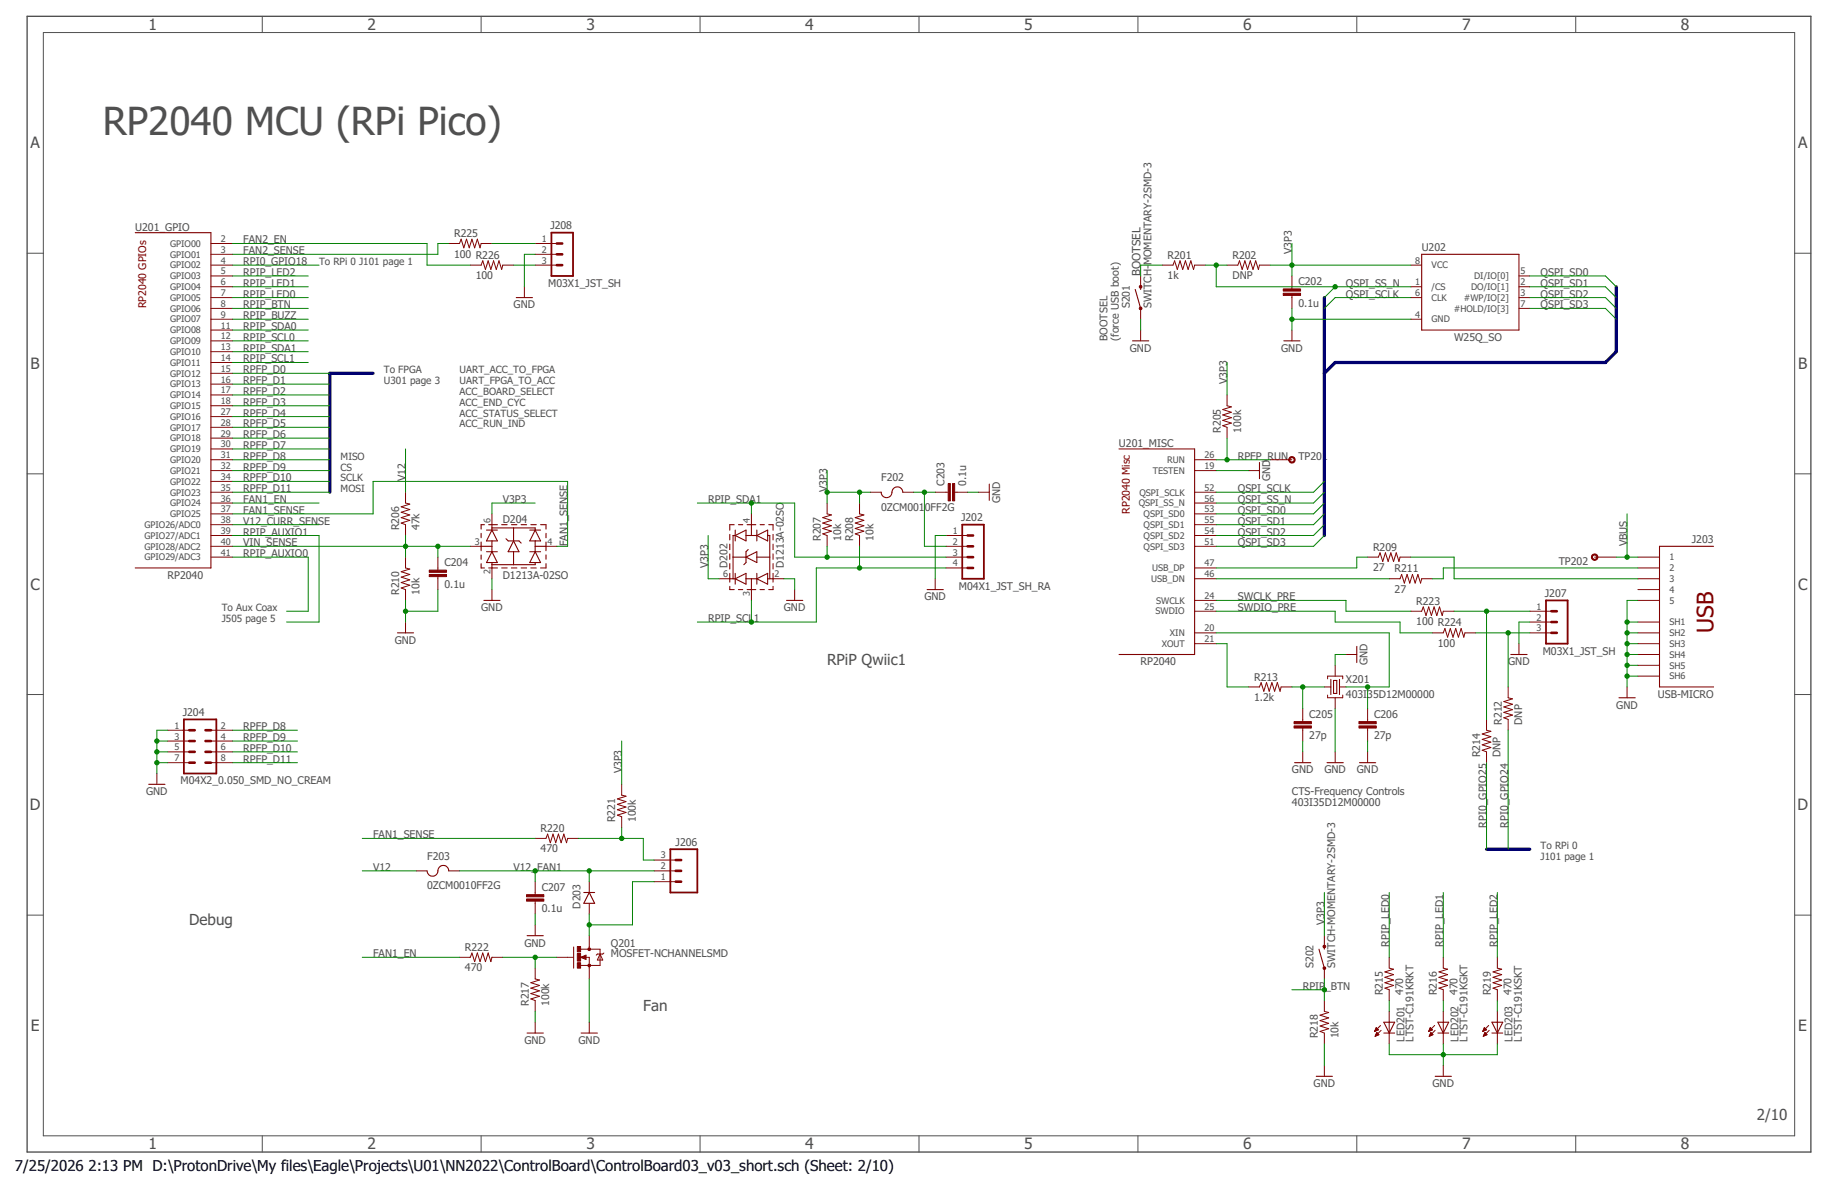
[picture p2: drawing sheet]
<svg xmlns="http://www.w3.org/2000/svg" width="432mm" height="279mm" viewBox="0 0 432 279" stroke-linecap="round" stroke-linejoin="round" font-family="sans-serif">
<path d="M6.4 3.8h419v266.7h-419z" fill="none" stroke="#505050" stroke-width=".32"/>
<g fill="none" stroke="#505050" stroke-width=".23">
<path d="M10.2 7.6h411.4v259.1h-411.4zM61.6 3.8v3.8M113 3.8v3.8M164.5 3.8v3.8M215.9 3.8v3.8M267.3 3.8v3.8M318.7 3.8v3.8M370.2 3.8v3.8M6.4 59.5h3.8M421.6 59.5h3.8M6.4 111.3h3.8M421.6 111.3h3.8"/>
<path d="M6.4 163.1h3.8M421.6 163.1h3.8M6.4 214.9h3.8M421.6 214.9h3.8M61.6 266.7v3.8M113 266.7v3.8M164.5 266.7v3.8M215.9 266.7v3.8M267.3 266.7v3.8M318.7 266.7v3.8M370.2 266.7v3.8"/>
</g>
<g fill="none" stroke="#800000" stroke-width=".23">
<path d="M49.6 57.2h5M49.6 59.7h5M105.4 57.2h2.5l.4-1 .7 2 .6-2 .6 2 .7-2 .6 2 .6-2 .7 2 .2-1h2.6M125.7 57.2h5.1M125.7 59.7h5.1M49.6 62.3h5M49.6 67.3h5M49.6 75h5M49.6 64.8h5M49.6 69.9h5M49.6 72.4h5M49.6 77.5h5"/>
<path d="M110.5 62.3h2.5l.4-1.1 .6 2.1 .7-2.1 .6 2.1 .7-2.1 .6 2.1 .6-2.1 .7 2.1 .2-1h2.5M123.2 67.3v2.6M125.7 62.3h5.1M268 64.8v2.5M268 72.4v2.6M268 77.5v2.5M273 62.3h2.6l.3-1.1 .7 2.1 .6-2.1 .7 2.1 .6-2.1 .6 2.1 .7-2.1 .6 2.1 .2-1h2.6M288.3 62.3h2.5l.4-1.1 .6 2.1 .7-2.1 .6 2.1 .6-2.1 .7 2.1 .6-2.1 .6 2.1 .3-1h2.5M303.5 64.8v3M303.5 69.4v3M303.5 77.5v2.5M331.4 62.3h2.6"/>
<path d="M331.4 67.3h2.6M331.4 75h2.6M331.4 69.9h2.6M356.8 67.3h2.6M356.8 64.8h2.6M356.8 69.9h2.6M356.8 72.4h2.6M49.6 80h5M49.6 82.6h5M49.6 85.1h5M49.6 87.7h5M49.6 90.2h5"/>
<path d="M49.6 92.7h5M49.6 95.3h5M49.6 97.8h5M288.3 92.7v2.6l1 .2-2 .7 2 .6-2 .6 2 .7-2 .6 2 .6-2 .6 1 .4v2.6M49.6 115.6h5M49.6 118.1h5M49.6 110.5h5M49.6 107.9h5M49.6 100.3h5M49.6 102.9h5M49.6 105.4h5M49.6 113h5"/>
<path d="M95.3 115.6v2.5l1 .3-2 .6 2 .6-2 .7 2 .6-2 .6 2 .7-2 .6 1 .4v2.5M194.3 118.1v2.5l1 .3-2 .6 2 .7-2 .6 2 .6-2 .7 2 .6-2 .6 1 .4v2.6M201.9 118.1v2.5l1 .3-2 .6 2 .7-2 .6 2 .6-2 .7 2 .6-2 .6 1 .4v2.6M204.5 115.6h2.5M212.1 115.6h2.5M219.7 115.6h3.1M224.3 115.6h3M229.9 115.6h2.5M280.6 115.6h5.1M280.6 118.1h5.1M280.6 110.5h5.1M280.6 107.9h5.1"/>
<path d="M293.3 110.5h2.6M298.4 107.9h5.1M49.6 130.8h5M49.6 120.6h5M49.6 123.2h5M49.6 125.7h5M49.6 128.3h5M95.3 130.8v2.5l1 .3-2 .6 2 .7-2 .6 2 .6-2 .7 2 .6-2 .6 1 .4v2.6M102.9 130.8v3.1M102.9 135.4v3M110.5 128.3h2.5M115.6 120.6v2.6"/>
<path d="M115.6 133.3v2.6M115.6 138.4v2.6M128.3 128.3h2.5M168.9 135.9h2.5M176.5 120.6v2.6M176.5 138.4v2.6M181.6 135.9h2.5M186.7 138.4v2.6M219.7 135.9v2.5M222.2 130.8h5.1M222.2 133.3h5.1M222.2 125.7h5.1"/>
<path d="M222.2 128.3h5.1M280.6 120.6h5.1M280.6 123.2h5.1M280.6 133.3h5.1M280.6 135.9h5.1M280.6 125.7h5.1M280.6 128.3h5.1M321.3 130.8h2.5l.4-1 .6 2 .7-2 .6 2 .6-2 .7 2 .6-2 .7 2 .2-1h2.5M326.4 135.9h2.5l.4-1 .6 2 .7-2 .6 2 .6-2 .7 2 .6-2 .6 2 .3-1h2.5M374.6 130.8h5.1M384.8 130.8h5.1M384.8 133.3h5.1"/>
<path d="M384.8 135.9h5.1M384.8 138.4h5.1M95.3 146v2.6M280.6 151.1h5.1M280.6 148.6h5.1M280.6 141h5.1M280.6 143.5h5.1M311.9 159.4v-.7h3.5v.7M313.7 156.2v2.5M316.2 153.7h2.5M331.4 143.5h2.6l.4-1 .6 2 .6-2 .7 2 .6-2 .6 2 .7-2 .6 2 .3-1h2.5M336.5 148.6h2.6l.3-1 .7 2 .6-2 .7 2 .6-2 .6 2 .7-2 .6 2 .2-1h2.6"/>
<path d="M356.8 151.1v2.6M359.4 148.6h5.1M359.4 143.5h5.1M359.4 146h5.1M384.8 151.1h5.1M384.8 148.6h5.1M384.8 141h5.1M384.8 158.7h5.1M384.8 146h5.1M384.8 153.7h5.1M384.8 156.2h5.1M39.4 171.4h5.1"/>
<path d="M39.4 174h5.1M39.4 176.5h5.1M39.4 179.1h5.1M49.6 171.4h5M49.6 174h5M49.6 176.5h5M49.6 179.1h5M293.3 161.3h2.6l.4-1 .6 2 .6-2 .7 2 .6-2 .6 2 .7-2 .6 2 .3-1h2.5M306 166.4v3M306 170.9v3.1M306 176.5v2.6M311.1 161.3h1.6"/>
<path d="M311.9 163.2v.6h3.5v-.6M313.7 163.8v2.6M313.7 176.5v2.6M314.7 161.3h1.5M321.3 166.4v3M321.3 170.9v3.1M321.3 176.5v2.6M349.2 168.9v2.5l1 .3-2 .6 2 .7-2 .6 2 .6-2 .7 2 .6-2 .6 1 .4v2.6M354.3 161.3v2.5l1 .3-2 .6 2 .7-2 .6 2 .6-2 .7 2 .6-2 .6 1 .4v2.5M382.2 161.3v2.5M36.9 181.6v2.5M125.7 196.8h2.6l.4-1 .6 2.1 .6-2.1 .7 2.1 .6-2.1 .6 2.1 .7-2.1 .6 2.1 .2-1.1h2.6"/>
<path d="M146 184.1v2.6l1.1 .2-2.1 .7 2.1 .6-2.1 .6 2.1 .7-2.1 .6 2.1 .7-2.1 .6 1 .4v2.5M97.8 204.5h2.5M105.4 204.5h2.5M125.7 207v3.1M125.7 211.6v3M125.7 217.1v2.6M138.4 207v2.5M138.4 212.1v2.5M138.4 219.7v3.2M153.7 207h5M153.7 204.5h5M153.7 201.9h5"/>
<path d="M311.1 219.7v2.5M107.9 224.8h2.6l.4-1 .6 2 .6-2 .7 2 .6-2 .6 2 .7-2 .6 2 .3-1h2.5M125.7 227.3v2.5l1 .3-2 .6 2 .7-2 .6 2 .6-2 .7 2 .6-2 .6 1 .4v2.6M130.8 224.8h3.8M136.4 224.8l1.3-.5v1zM136.4 222.9h4.6v3.8h-4.6M137.5 224.8h.9v5M141 224l.6 1.4h-1.3zM141.9 223.8l-.3 .2h-1.3l-.2 .3M311.1 227.3v2.5M311.1 234.9v2.6l1 .2-2 .7 2 .6-2 .6 2 .7-2 .6 2 .6-2 .7 1 .3v2.6M326.4 224.8v2.5l1 .3-2 .6 2 .6-2 .7 2 .6-2 .6 2 .7-2 .6 1 .4v2.5"/>
<path d="M326.4 237.5v7.6M339.1 224.8v2.5l1 .3-2 .6 2 .6-2 .7 2 .6-2 .6 2 .7-2 .6 1 .4v2.5M339.1 237.5v7.6M351.8 224.8v2.5l1 .3-2 .6 2 .6-2 .7 2 .6-2 .6 2 .7-2 .6 1 .4v2.5M351.8 237.5v7.6M125.7 240v2.5M138.4 240v2.5M311.1 250.2v2.5M323 242.1h.1M323 242h.3M323.1 241.9h.5M323.1 241.8h.7"/>
<path d="M323.1 243.2h.2M323.2 243.1h.4M323.2 241.7h.5M323.2 241.5h.4M323.2 243h.6M323.3 242.9h.6M323.3 241.4h.2M323.3 241.3h.1M323.3 242.7h.5M323.3 241.3l-.4 .9M323.3 241.3l.5 .5M323.4 242.6h.3"/>
<path d="M323.4 242.5h.1M323.4 242.4l.6 .5-.9 .4zM323.8 241.8l-.9 .4M324.3 240.8l-1.4 1.4M324.5 241.9l-1.4 1.4M335.7 242.1h.1M335.7 242h.3M335.8 241.9h.5M335.8 241.8h.7M335.8 243.2h.2M335.9 243.1h.4M335.9 241.7h.5"/>
<path d="M335.9 241.5h.4M335.9 243h.6M336 241.4h.1M336 242.9h.6M336 241.3l-.4 .9M336 241.3l.5 .5M336 241.3h.1M336 242.7h.5M336.1 242.6h.2M336.1 242.5h.1M336.1 242.4l.6 .5-.9 .4zM336.5 241.8l-.9 .4"/>
<path d="M337 240.8l-1.4 1.4M337.2 241.9l-1.4 1.4M339.1 250.2v2.5M348.4 242.1h.1M348.4 242h.3M348.5 241.9h.5M348.5 241.8h.7M348.5 243.2h.2M348.6 241.7h.5M348.6 243.1h.4M348.6 241.5h.4M348.6 243h.6"/>
<path d="M348.7 241.4h.1M348.7 242.9h.6M348.7 241.3h.1M348.7 242.7h.5M348.7 241.3l-.4 .9M348.7 241.3l.5 .5M348.8 242.6h.2M348.8 242.5h.1M348.8 242.4l.6 .5-.9 .4zM349.2 241.8l-.9 .4M349.7 240.8l-1.4 1.4M349.9 241.9l-1.4 1.4"/>
</g>
<g fill="none" stroke="#800000" stroke-width=".25">
<path d="M31.8 54.6h17.8v78.7h-17.8M334 59.7h22.8v17.8h-22.8zM121.3 69.9h3.8M266.7 68l1.3 4.4M268 67.3v.7M266.1 80h3.8M301.6 80h3.8M207 115.6a1.31 1.31 0 0 0 1.5 1.2 1.31 1.31 0 0 0 1.1-1.5 1.27 1.27 0 0 1 1.4-1 1.27 1.27 0 0 1 1.1 1.3M232.4 113.7v3.8M262.9 105.4h17.7v48.3h-17.7M295.9 108.6v3.8M113 128.3h2.6"/>
<path d="M113 132.3v1h.8M113 125.2v1.1M113 127.3v2M113 130.3v1M113.8 123.2h-.8v1M114.3 129.5h2.5M114.3 124.5h2.5M114.8 133.3h2.1M114.8 123.2h2.1M115.6 124.5l1.2 2.5h-2.5zM115.6 129.5l1.2 2.6h-2.5zM115.6 123.2v1.3"/>
<path d="M115.6 127v2.5M115.6 132.1v1.2M115.6 124h10.1v.5M117.9 133.3h1.2M117.9 123.2h1.2M118.9 126.5l.5 .5h2.5l.5 .5M120.1 133.3h1.3M120.1 123.2h1.3M120.6 127l1.3 2.5h-2.5zM120.6 124v3M120.6 129.5v3.1M122.4 133.3h1.3"/>
<path d="M122.4 123.2h1.3M124.5 129.5h2.5M124.5 124.5h2.5M124.7 133.3h1.3M124.7 123.2h1.3M125.7 128.3h2.6M125.7 124.5l1.3 2.5h-2.5zM125.7 129.5l1.3 2.6h-2.5zM125.7 132.1v.5h-10.1M125.7 127v2.5M127 123.2h1.3v1M128.3 132.3v1h-1.3"/>
<path d="M128.3 125.2v1.1M128.3 127.3v2M128.3 130.3v1M171.4 137.7v.7h1.1M171.4 125.5v1.3M171.4 127.8v1.3M171.4 130v1.3M171.4 132.3v1.3M171.4 134.6v2.1M171.4 135.9h1.3M172.2 130.8h3.1M172.5 123.2h-1.1v1.3"/>
<path d="M172.7 125.7l2.6-1.2v2.5zM172.7 135.9l2.6-1.3v2.6zM172.7 124.5v2.5M172.7 134.6v2.6M172.7 125.7h-.5v10.2M173.5 138.4h1M173.5 123.2h1M175.3 130.8l2.5-1.3v2.6zM175.3 135.9h2.5M175.3 125.7h2.5M175.5 138.4h2.1M175.5 123.2h2.1"/>
<path d="M175.8 129l-.5 .5v2.6l-.5 .5M176.5 123.2v2.5M176.5 135.9v2.5M177.8 124.5v2.5M177.8 134.6v2.6M177.8 125.7l2.5-1.2v2.5zM177.8 135.9l2.5-1.3v2.6zM177.8 130.8h3M178.6 138.4h1M178.6 123.2h1M180.3 135.9h1.3M180.3 125.7h.5v10.2"/>
<path d="M180.6 123.2h1v1.3M181.6 137.7v.7h-1M181.6 125.5v1.3M181.6 127.8v1.3M181.6 130v1.3M181.6 132.3v1.3M181.6 134.6v2.1M217.8 138.4h3.8M402.6 128.3h-12.7v33h12.7M93.4 148.6h3.8M113.7 141h3.8M184.8 141h3.8"/>
<path d="M312.7 159.5v3.6M313.3 159.8h.7v3h-.7zM314.7 159.5v3.6M318.7 151.8v3.8M354.9 153.7h3.9M304.1 179.1h3.9M311.8 179.1h3.8M319.4 179.1h3.8M380.3 163.8h3.9M34.9 184.1h3.9M100.3 204.5a1.31 1.31 0 0 0 1.5 1.2 1.31 1.31 0 0 0 1.1-1.5 1.27 1.27 0 0 1 1.4-1 1.27 1.27 0 0 1 1.1 1.3M123.8 219.7h3.8"/>
<path d="M137.2 209.5h2.5M138.4 209.5l1.3 2.6h-2.5zM134.8 222.4v4.9M309.9 222.9l1.2 4.4M311.1 222.2v.7M123.8 242.5h3.8M136.5 242.5h3.8M309.2 252.7h3.8M325.1 242.5h2.5M325.1 240h2.5l-1.2 2.5zM337.2 252.7h3.8M337.8 240h2.5l-1.2 2.5z"/>
<path d="M337.8 242.5h2.5M350.5 242.5h2.5M350.5 240h2.5l-1.2 2.5z"/>
</g>
<g fill="#800000" stroke="#800000" stroke-width=".23">
<path d="M319.3 170.4h4v.5h-4z"/>
<path d="M319.3 169.4h4v.5h-4z"/>
<path d="M304 170.4h4.1v.5h-4.1z"/>
<path d="M304 169.4h4.1v.5h-4.1z"/>
<path d="M301.5 68.9h4v.5h-4z"/>
<path d="M301.5 67.8h4v.5h-4z"/>
<path d="M100.8 134.9h4.1v.5h-4.1z"/>
<path d="M100.8 133.9h4.1v.5h-4.1z"/>
<path d="M135.6 226h.8v1.3h-.8z"/>
<path d="M135.6 222.2h.8v1.3h-.8z"/>
<path d="M135.6 223.9h.8v1.8h-.8z"/>
<path d="M123.7 211.1h4.1v.5h-4.1z"/>
<path d="M123.7 210.1h4.1v.5h-4.1z"/>
<path d="M223.8 113.5h.5v4.1h-.5z"/>
<path d="M222.8 113.5h.5v4.1h-.5z"/>
</g>
<g fill="#800000" stroke="#800000" stroke-width=".23">
<path d="M374 130.3a.77 .77 0 0 1 1.3 .1 .77 .77 0 0 1-.4 1.1 .77 .77 0 0 1-1-.7h.2a.51 .51 0 0 1 .7-.4 .51 .51 0 0 1 .2 .8 .51 .51 0 0 1-.9-.2v-.2h-.2z" fill-rule="evenodd"/>
<path d="M302.9 107.5a.76 .76 0 0 1 1.3 .1 .76 .76 0 0 1-.5 1.1 .76 .76 0 0 1-1-.8h.3a.51 .51 0 0 1 .7-.4 .51 .51 0 0 1 .2 .8 .51 .51 0 0 1-.9-.2v-.2h-.3z" fill-rule="evenodd"/>
<circle cx="268" cy="72.4" r=".33"/>
<circle cx="268" cy="67.3" r=".33"/>
<circle cx="311.1" cy="227.3" r=".32"/>
<circle cx="311.1" cy="222.2" r=".32"/>
<circle cx="138.4" cy="226.7" r=".32"/>
<circle cx="138.4" cy="222.9" r=".32"/>
</g>
<path d="M137.5 224.5l-.8 .3 .8 .2v-.2h-.2" fill="none" stroke="#800000" stroke-width=".32"/>
<g fill="none" stroke="#800000" stroke-width=".61">
<path d="M130.8 59.7h1.3M130.8 57.2h1.3M130.8 62.3h1.3M227.3 130.8h1.3M227.3 128.3h1.3M227.3 125.7h1.3M227.3 133.3h1.3M364.5 148.6h1.2M364.5 146h1.2M364.5 143.5h1.2M44.5 176.5h1.2M44.5 174h1.2"/>
<path d="M44.5 171.4h1.2M44.5 179.1h1.2M48.3 176.5h1.3M48.3 174h1.3M48.3 171.4h1.3M48.3 179.1h1.3M158.7 201.9h1.3M158.7 204.5h1.3M158.7 207h1.3"/>
</g>
<path d="M129.5 54.6h5.1v10.2h-5.1zM226.1 123.2h5v12.7h-5zM363.2 141h5.1v10.1h-5.1zM43.2 168.9h7.6v12.7h-7.6zM157.5 199.4h6.3v10.1h-6.3z" fill="none" stroke="#800000" stroke-width=".42"/>
<path d="M311.1 69.9v55.8M379.7 67.3v15.3l-2.5 2.5h-63.5l-2.6 2.6M87.7 87.7h-10.2v27.9M349.2 199.4h10.2" fill="none" stroke="#000080" stroke-width=".76"/>
<g fill="none" stroke="#008000" stroke-width=".23">
<path d="M54.6 57.2h45.7v5.1h10.2M105.4 57.2h-2.5v2.5h-48.3M115.6 57.2h10.1M125.7 59.7h-2.5v7.6M303.5 57.2v7.6M54.6 75h17.8M54.6 62.3h20.4M54.6 69.9h17.8M54.6 67.3h17.8M54.6 64.8h17.8M54.6 72.4h17.8M54.6 77.5h17.8"/>
<path d="M120.6 62.3h5.1M268 75v2.5M273 62.3h-5v2.5M283.2 62.3h5.1M285.7 62.3v5h45.7M298.4 62.3h33M303.5 72.4v5.1M303.5 75h27.9M313.7 67.3l-2.6 2.6M331.4 69.9h-17.7l-2.6 2.5M359.4 69.9h17.8l2.5 2.5M359.4 67.3h17.8l2.5 2.6"/>
<path d="M359.4 64.8h17.8l2.5 2.5M359.4 72.4h17.8l2.5 2.6M54.6 97.8h22.9M54.6 95.3h22.9M54.6 92.7h22.9M54.6 90.2h22.9M54.6 87.7h22.9M54.6 80h17.8M54.6 82.6h17.8M54.6 85.1h17.8M288.3 85.1v7.6M54.6 110.5h22.9"/>
<path d="M54.6 115.6h22.9M54.6 118.1h20.4M54.6 107.9h22.9M54.6 113h22.9M54.6 105.4h22.9M54.6 102.9h22.9M54.6 100.3h22.9M95.3 105.4v10.2M125.7 118.1h-10.1v2.5M163.8 118.1h22.9v12.7h35.5M176.5 118.1v2.5M194.3 115.6h10.2"/>
<path d="M194.3 110.5v7.6M201.9 115.6v2.5M214.6 115.6h5.1M217.2 115.6v12.7h5M227.3 115.6h2.6M285.7 110.5h7.6M285.7 107.9h12.7M288.3 102.9v5M311.1 113l-2.5 2.6h-22.9M311.1 115.6l-2.5 2.5h-22.9M311.1 118.1l-2.5 2.5h-22.9M54.6 125.7h20.4v20.3h-7.7"/>
<path d="M54.6 130.8h17.8v12.7h-5.1M54.6 120.6h33.1v-7.6h45.6v15.3h-2.5M54.6 123.2h20.4M54.6 128.3h55.9M95.3 125.7v5.1M102.9 138.4v5.1h-7.6M102.9 128.3v2.5M115.6 135.9v2.5M166.4 125.7v10.2h2.5M184.1 135.9h2.6v2.5M194.3 128.3v2.5M201.9 128.3v5"/>
<path d="M222.2 133.3h-30.4v12.7h-28M222.2 125.7h-2.5v10.2M285.7 135.9h40.7M311.1 123.2l-2.5 2.5h-22.9M311.1 120.6l-2.5 2.6h-22.9M311.1 125.7l-2.5 2.6h-22.9M321.3 130.8h-2.6v2.5h-33M331.4 130.8h10.2v5.1h43.2M379.7 130.8h5.1M382.2 120.6v10.2M384.8 133.3h-45.7v2.6h-2.6M95.3 141v5"/>
<path d="M176.5 141v5M285.7 143.5h28v2.5h15.2v2.6h7.6M285.7 148.6h40.7v12.7h-10.2M285.7 151.1h2.6v10.2h5M285.7 141h30.5v2.5h15.2M316.2 153.7h-2.5v2.5M341.6 143.5h17.8M346.7 148.6h12.7M349.2 143.5v25.4M354.3 148.6v12.7M359.4 146h-2.6v5.1M382.2 153.7h2.6"/>
<path d="M382.2 146h2.6M382.2 148.6h2.6M382.2 151.1h2.6M382.2 156.2h2.6M382.2 158.7h2.6M384.8 141h-2.6v20.3M36.9 174h2.5M36.9 176.5h2.5M36.9 179.1h2.5M39.4 171.4h-2.5v10.2M54.6 171.4h15.3M54.6 174h15.3"/>
<path d="M54.6 176.5h15.3M54.6 179.1h15.3M146 174v10.1M303.5 161.3h7.6M306 161.3v5.1M306 174v2.5M313.7 166.4v10.1M321.3 161.3v5.1M321.3 174v2.5M349.2 179.1v20.3M354.3 171.4v28M85.1 196.8h40.6"/>
<path d="M135.9 196.8h15.2v5.1h2.6M146 194.3v2.5M85.1 204.5h12.7M107.9 204.5h45.8M125.7 204.5v2.5M125.7 214.6v2.5M138.4 204.5v2.5M138.4 214.6v5.1M153.7 207h-5.1v10.1h-10.2M311.1 209.5v10.2M326.4 209.5v15.3M339.1 209.5v15.3"/>
<path d="M351.8 209.5v15.3M85.1 224.8h22.8M118.1 224.8h12.7M125.7 224.8v2.5M125.7 237.5v2.5M138.4 229.8v10.2M303.5 232.4h7.6M311.1 229.8v5.1M326.4 234.9v2.6M339.1 234.9v2.6M351.8 234.9v2.6M311.1 245.1v5.1"/>
<path d="M326.4 245.1v2.5h25.4v-2.5M339.1 245.1v5.1"/>
</g>
<g fill="#008000" stroke="#008000" stroke-width=".23">
<circle cx="382.2" cy="148.6" r=".51"/>
<circle cx="382.2" cy="151.1" r=".51"/>
<circle cx="382.2" cy="153.7" r=".51"/>
<circle cx="382.2" cy="156.2" r=".51"/>
<circle cx="382.2" cy="158.7" r=".51"/>
<circle cx="382.2" cy="146" r=".51"/>
<circle cx="303.5" cy="75" r=".51"/>
<circle cx="95.3" cy="143.5" r=".51"/>
<circle cx="339.1" cy="247.6" r=".51"/>
<circle cx="36.9" cy="174" r=".51"/>
<circle cx="36.9" cy="176.5" r=".51"/>
<circle cx="36.9" cy="179.1" r=".51"/>
<circle cx="303.5" cy="62.3" r=".51"/>
<circle cx="194.3" cy="115.6" r=".51"/>
<circle cx="201.9" cy="115.6" r=".51"/>
<circle cx="349.2" cy="143.5" r=".51"/>
<circle cx="288.3" cy="107.9" r=".51"/>
<circle cx="321.3" cy="161.3" r=".51"/>
<circle cx="306" cy="161.3" r=".51"/>
<circle cx="313.7" cy="67.3" r=".51"/>
<circle cx="285.7" cy="62.3" r=".51"/>
<circle cx="382.2" cy="130.8" r=".51"/>
<circle cx="354.3" cy="148.6" r=".51"/>
<circle cx="95.3" cy="128.3" r=".51"/>
<circle cx="102.9" cy="128.3" r=".51"/>
<circle cx="176.5" cy="118.1" r=".51"/>
<circle cx="194.3" cy="130.8" r=".51"/>
<circle cx="176.5" cy="146" r=".51"/>
<circle cx="201.9" cy="133.3" r=".51"/>
<circle cx="311.1" cy="232.4" r=".51"/>
<circle cx="138.4" cy="217.1" r=".51"/>
<circle cx="138.4" cy="204.5" r=".51"/>
<circle cx="125.7" cy="204.5" r=".51"/>
<circle cx="146" cy="196.8" r=".51"/>
<circle cx="125.7" cy="224.8" r=".51"/>
<circle cx="217.2" cy="115.6" r=".51"/>
</g>
<text font-size="9.1" fill="#505050" x="24.1" y="31.8">RP2040 MCU (RPi Pico)</text>
<text font-size="5.4" fill="#800000" x="402.6" y="148.6" transform="rotate(-90 402.6 148.6)">USB</text>
<g font-size="3.7" fill="#505050">
<text x="34.9" y="7">1</text>
<text x="86.3" y="7">2</text>
<text x="137.8" y="7">3</text>
<text x="189.2" y="7">4</text>
<text x="240.6" y="7">5</text>
<text x="292" y="7">6</text>
<text x="343.5" y="7">7</text>
<text x="394.9" y="7">8</text>
<text x="7.2" y="34.8">A</text>
<text x="422.4" y="34.8">A</text>
<text x="7.2" y="86.6">B</text>
<text x="422.4" y="86.6">B</text>
<text x="7.2" y="138.5">C</text>
<text x="422.4" y="138.5">C</text>
<text x="7" y="190.3">D</text>
<text x="422.3" y="190.3">D</text>
<text x="7.2" y="242.1">E</text>
<text x="422.5" y="242.1">E</text>
<text x="34.9" y="269.9">1</text>
<text x="86.3" y="269.9">2</text>
<text x="137.8" y="269.9">3</text>
<text x="189.2" y="269.9">4</text>
<text x="240.6" y="269.9">5</text>
<text x="292" y="269.9">6</text>
<text x="343.5" y="269.9">7</text>
<text x="394.9" y="269.9">8</text>
</g>
<g font-size="3.6" fill="#505050">
<text x="194.3" y="156.2">RPiP Qwiic1</text>
<text x="44.5" y="217.2">Debug</text>
<text x="151.1" y="237.5">Fan</text>
<text x="412.7" y="262.9">2/10</text>
</g>
<g font-size="3.5">
<text x="3.5" y="274.9">7/25/2026</text>
<text x="20.8" y="274.9">2:13 PM D:\ProtonDrive\My files\Eagle\Projects\U01\NN2022\ControlBoard\ControlBoard03_v03_short.sch (Sheet: 2/10)</text>
</g>
<text font-size="2.7" fill="#505050" x="268" y="64.8" transform="rotate(-90 268 64.8)">BOOTSEL</text>
<g font-size="2.5" fill="#505050">
<text x="129.3" y="53.9">J208</text>
<text x="31.8" y="54.1">U201_GPIO</text>
<text x="57.2" y="59.7">FAN2_SENSE</text>
<text x="57.2" y="57.2">FAN2_EN</text>
<text x="106.7" y="55.7">R225</text>
<text x="303.5" y="59.7" transform="rotate(-90 303.5 59.7)">V3P3</text>
<text x="334" y="58.9">U202</text>
<text x="57.2" y="62.2">RPI0_GPIO18</text>
<text x="57.2" y="64.8">RPIP_LED2</text>
<text x="106.7" y="60.5">100 R226</text>
<text x="111.8" y="65.5">100</text>
<text x="274.3" y="65.5">1k</text>
<text x="274.3" y="60.7">R201</text>
<text x="289.5" y="65.5">DNP</text>
<text x="289.5" y="60.7">R202</text>
<text x="361.9" y="64.8">QSPI_SD0</text>
<text x="57.2" y="67.3">RPIP_LED1</text>
<text x="57.2" y="69.9">RPIP_LED0</text>
<text x="128.8" y="67.3">M03X1_JST_SH</text>
<text x="305" y="66.9">C202</text>
<text x="316.2" y="69.9">QSPI_SCLK</text>
<text x="316.2" y="67.3">QSPI_SS_N</text>
<text x="361.9" y="67.3">QSPI_SD1</text>
<text x="361.9" y="69.9">QSPI_SD2</text>
<text x="57.2" y="74.9">RPIP_BUZZ</text>
<text x="57.2" y="77.5">RPIP_SDA0</text>
<text x="57.2" y="72.4">RPIP_BTN</text>
<text x="120.7" y="72.4">GND</text>
<text x="265.4" y="72.4" transform="rotate(-90 265.4 72.4)">S201</text>
<text x="270.5" y="72.4" transform="rotate(-90 270.5 72.4)">SWITCH-MOMENTARY-2SMD-3</text>
<text x="305" y="72">0.1u</text>
<text x="361.9" y="72.4">QSPI_SD3</text>
<text x="57.2" y="80">RPIP_SCL0</text>
<text x="57.2" y="82.6">RPIP_SDA1</text>
<text x="260.2" y="80" transform="rotate(-90 260.2 80)">BOOTSEL</text>
<text x="262.9" y="80" transform="rotate(-90 262.9 80)">(force USB boot)</text>
<text x="265.4" y="82.6">GND</text>
<text x="301" y="82.6">GND</text>
<text x="341.6" y="80">W25Q_SO</text>
<text x="57.2" y="87.6">RPFP_D0</text>
<text x="57.2" y="85.1">RPIP_SCL1</text>
<text x="57.2" y="95.3">RPFP_D3</text>
<text x="57.2" y="92.7">RPFP_D2</text>
<text x="57.2" y="90.2">RPFP_D1</text>
<text x="288.3" y="90.2" transform="rotate(-90 288.3 90.2)">V3P3</text>
<text x="57.2" y="100.3">RPFP_D5</text>
<text x="57.2" y="97.8">RPFP_D4</text>
<text x="286.8" y="101.6" transform="rotate(-90 286.8 101.6)">R205</text>
<text x="291.6" y="101.6" transform="rotate(-90 291.6 101.6)">100k</text>
<text x="57.2" y="108">RPFP_D8</text>
<text x="57.2" y="105.4">RPFP_D7</text>
<text x="57.2" y="102.9">RPFP_D6</text>
<text x="262.9" y="104.9">U201_MISC</text>
<text x="290.8" y="108">RPFP_RUN</text>
<text x="305" y="108">TP201</text>
<text x="57.2" y="113">RPFP_D10</text>
<text x="57.2" y="110.5">RPFP_D9</text>
<text x="95.3" y="113" transform="rotate(-90 95.3 113)">V12</text>
<text x="207" y="113">F202</text>
<text x="298.4" y="113" transform="rotate(-90 298.4 113)">GND</text>
<text x="57.2" y="118.1">FAN1_EN</text>
<text x="57.2" y="115.6">RPFP_D11</text>
<text x="118.1" y="118.1">V3P3</text>
<text x="166.4" y="118.1">RPIP_SDA1</text>
<text x="194.3" y="115.6" transform="rotate(-90 194.3 115.6)">V3P3</text>
<text x="207" y="119.9">0ZCM001</text>
<text x="217.3" y="119.9">0FF2G</text>
<text x="221.9" y="114.1" transform="rotate(-90 221.9 114.1)">C203</text>
<text x="226.9" y="114.1" transform="rotate(-90 226.9 114.1)">0.1u</text>
<text x="234.9" y="118.1" transform="rotate(-90 234.9 118.1)">GND</text>
<text x="290.8" y="115.6">QSPI_SCLK</text>
<text x="290.8" y="118.1">QSPI_SS_N</text>
<text x="57.2" y="125.7">RPIP_AUXIO1</text>
<text x="57.2" y="123.2">V12_CURR_SENSE</text>
<text x="57.2" y="120.7">FAN1_SENSE</text>
<text x="93.8" y="124.5" transform="rotate(-90 93.8 124.5)">R206</text>
<text x="98.6" y="124.5" transform="rotate(-90 98.6 124.5)">47k</text>
<text x="118.1" y="122.7">D204</text>
<text x="225.8" y="122.4">J202</text>
<text x="290.8" y="120.7">QSPI_SD0</text>
<text x="290.8" y="123.2">QSPI_SD1</text>
<text x="290.8" y="125.7">QSPI_SD2</text>
<text x="57.2" y="130.8">RPIP_AUXIO0</text>
<text x="57.2" y="128.3">VIN_SENSE</text>
<text x="133.4" y="128.3" transform="rotate(-90 133.4 128.3)">FAN1_SENSE</text>
<text x="192.8" y="127" transform="rotate(-90 192.8 127)">R207</text>
<text x="197.6" y="127" transform="rotate(-90 197.6 127)">10k</text>
<text x="200.4" y="127" transform="rotate(-90 200.4 127)">R208</text>
<text x="205.2" y="127" transform="rotate(-90 205.2 127)">10k</text>
<text x="290.8" y="128.3">QSPI_SD3</text>
<text x="322.6" y="129.3">R209</text>
<text x="382.2" y="128.3" transform="rotate(-90 382.2 128.3)">VBUS</text>
<text x="397.5" y="127.5">J203</text>
<text x="39.4" y="135.9">RP2040</text>
<text x="104.4" y="133">C204</text>
<text x="118.1" y="135.9">D1213A-02SO</text>
<text x="166.4" y="133.4" transform="rotate(-90 166.4 133.4)">V3P3</text>
<text x="170.9" y="133.4" transform="rotate(-90 170.9 133.4)">D202</text>
<text x="184.2" y="133.4" transform="rotate(-90 184.2 133.4)">D1213A-02SO</text>
<text x="322.6" y="134.1">27</text>
<text x="327.6" y="134.4">R211</text>
<text x="366.2" y="132.6">TP202</text>
<text x="93.8" y="139.7" transform="rotate(-90 93.8 139.7)">R210</text>
<text x="98.6" y="139.7" transform="rotate(-90 98.6 139.7)">10k</text>
<text x="104.4" y="138.1">0.1u</text>
<text x="113" y="143.5">GND</text>
<text x="184.2" y="143.5">GND</text>
<text x="217.2" y="141">GND</text>
<text x="225.3" y="138.4">M04X1_JST_SH_RA</text>
<text x="290.8" y="141">SWCLK_PRE</text>
<text x="290.8" y="143.5">SWDIO_PRE</text>
<text x="327.6" y="139.2">27</text>
<text x="332.7" y="142">R223</text>
<text x="362.9" y="140.2">J207</text>
<text x="166.4" y="146.1">RPIP_SCL1</text>
<text x="332.7" y="146.8">100 R224</text>
<text x="92.7" y="151.1">GND</text>
<text x="337.8" y="151.9">100</text>
<text x="362.4" y="153.7">M03X1_JST_SH</text>
<text x="268" y="156.2">RP2040</text>
<text x="294.6" y="159.8">R213</text>
<text x="316.2" y="160.3">X201</text>
<text x="321.3" y="156.2" transform="rotate(-90 321.3 156.2)">GND</text>
<text x="354.3" y="156.2">GND</text>
<text x="294.6" y="164.6">1.2k</text>
<text x="316.2" y="163.8">403I35D12M00000</text>
<text x="379.7" y="166.4">GND</text>
<text x="389.5" y="163.8">USB-MICRO</text>
<text x="42.9" y="168.1">J204</text>
<text x="57.2" y="174">RPFP_D9</text>
<text x="57.2" y="171.4">RPFP_D8</text>
<text x="307.6" y="173.6">27p</text>
<text x="307.6" y="168.5">C205</text>
<text x="322.8" y="173.6">27p</text>
<text x="322.8" y="168.5">C206</text>
<text x="352.8" y="170.2" transform="rotate(-90 352.8 170.2)">R212</text>
<text x="357.6" y="170.2" transform="rotate(-90 357.6 170.2)">DNP</text>
<text x="57.2" y="179.1">RPFP_D11</text>
<text x="57.2" y="176.5">RPFP_D10</text>
<text x="347.7" y="177.8" transform="rotate(-90 347.7 177.8)">R214</text>
<text x="352.5" y="177.8" transform="rotate(-90 352.5 177.8)">DNP</text>
<text x="42.4" y="184.1">M04X2_0.050_SMD_NO_CREAM</text>
<text x="146.1" y="181.6" transform="rotate(-90 146.1 181.6)">V3P3</text>
<text x="303.5" y="181.6">GND</text>
<text x="311.1" y="181.6">GND</text>
<text x="318.8" y="181.6">GND</text>
<text x="34.3" y="186.7">GND</text>
<text x="303.5" y="186.6">CTS-Frequency Controls</text>
<text x="303.5" y="189.2">403I35D12M00000</text>
<text x="87.6" y="196.8">FAN1_SENSE</text>
<text x="127" y="195.3">R220</text>
<text x="144.6" y="193" transform="rotate(-90 144.6 193)">R221</text>
<text x="149.4" y="193" transform="rotate(-90 149.4 193)">100k</text>
<text x="349.2" y="194.3" transform="rotate(-90 349.2 194.3)">RPI0_GPIO25</text>
<text x="354.3" y="194.3" transform="rotate(-90 354.3 194.3)">RPI0_GPIO24</text>
<text x="100.3" y="201.9">F203</text>
<text x="127" y="200.1">470</text>
<text x="158.7" y="198.6">J206</text>
<text x="87.6" y="204.5">V12</text>
<text x="100.3" y="208.8">0ZCM0010FF2G</text>
<text x="120.7" y="204.5">V12_FAN1</text>
<text x="127.3" y="209.2">C207</text>
<text x="127.3" y="214.2">0.1u</text>
<text x="136.4" y="213.3" transform="rotate(-90 136.4 213.3)">D203</text>
<text x="311.1" y="217.2" transform="rotate(-90 311.1 217.2)">V3P3</text>
<text x="87.6" y="224.8">FAN1_EN</text>
<text x="109.2" y="223.3">R222</text>
<text x="123.2" y="222.2">GND</text>
<text x="143.5" y="224.8">MOSFET-NCHANNELSMD</text>
<text x="143.5" y="222.2">Q201</text>
<text x="308.6" y="227.3" transform="rotate(-90 308.6 227.3)">S202</text>
<text x="313.7" y="227.3" transform="rotate(-90 313.7 227.3)">SWITCH-MOMENTARY-2SMD-3</text>
<text x="326.4" y="222.2" transform="rotate(-90 326.4 222.2)">RPIP_LED0</text>
<text x="339.1" y="222.2" transform="rotate(-90 339.1 222.2)">RPIP_LED1</text>
<text x="351.8" y="222.2" transform="rotate(-90 351.8 222.2)">RPIP_LED2</text>
<text x="109.2" y="228.1">470</text>
<text x="306.1" y="232.4">RPIP</text>
<text x="311.3" y="232.4">_BTN</text>
<text x="324.9" y="233.7" transform="rotate(-90 324.9 233.7)">R215</text>
<text x="329.7" y="233.7" transform="rotate(-90 329.7 233.7)">470</text>
<text x="337.6" y="233.7" transform="rotate(-90 337.6 233.7)">R216</text>
<text x="342.4" y="233.7" transform="rotate(-90 342.4 233.7)">470</text>
<text x="350.3" y="233.7" transform="rotate(-90 350.3 233.7)">R219</text>
<text x="355.1" y="233.7" transform="rotate(-90 355.1 233.7)">470</text>
<text x="124.2" y="236.2" transform="rotate(-90 124.2 236.2)">R217</text>
<text x="129" y="236.2" transform="rotate(-90 129 236.2)">100k</text>
<text x="123.2" y="245.1">GND</text>
<text x="135.9" y="245.1">GND</text>
<text x="309.6" y="243.8" transform="rotate(-90 309.6 243.8)">R218</text>
<text x="314.4" y="243.8" transform="rotate(-90 314.4 243.8)">10k</text>
<text x="329.9" y="244.6" transform="rotate(-90 329.9 244.6)">LED201</text>
<text x="332.1" y="244.6" transform="rotate(-90 332.1 244.6)">LTST-C191KRKT</text>
<text x="342.6" y="244.6" transform="rotate(-90 342.6 244.6)">LED202</text>
<text x="344.8" y="244.6" transform="rotate(-90 344.8 244.6)">LTST-C191KGKT</text>
<text x="355.3" y="244.6" transform="rotate(-90 355.3 244.6)">LED203</text>
<text x="357.5" y="244.6" transform="rotate(-90 357.5 244.6)">LTST-C191KSKT</text>
<text x="308.6" y="255.3">GND</text>
<text x="336.5" y="255.3">GND</text>
</g>
<g font-size="2.5" fill="#800000">
<text x="34.3" y="72.4" transform="rotate(-90 34.3 72.4)">RP2040 GPIOs</text>
<text x="265.4" y="120.7" transform="rotate(-90 265.4 120.7)">RP2040 Misc</text>
</g>
<g font-size="2.3" fill="#505050">
<text x="74.9" y="62.2">To RPi 0 J101 page 1</text>
<text x="90.2" y="87.7">To FPGA</text>
<text x="108" y="87.6">UART_ACC_TO_FPGA</text>
<text x="90.2" y="90.2">U301 page 3</text>
<text x="108" y="90.2">UART_FPGA_TO_ACC</text>
<text x="108" y="92.7">ACC_BOARD_SELECT</text>
<text x="108" y="95.3">ACC_END_CYC</text>
<text x="108" y="97.8">ACC_STATUS_SELECT</text>
<text x="108" y="100.3">ACC_RUN_IND</text>
<text x="80" y="108">MISO</text>
<text x="80" y="110.5">CS</text>
<text x="80" y="113">SCLK</text>
<text x="80" y="115.6">MOSI</text>
<text x="52.1" y="143.5">To Aux Coax</text>
<text x="52.1" y="146.1">J505 page 5</text>
<text x="361.9" y="199.4">To RPi 0</text>
<text x="361.9" y="201.9">J101 page 1</text>
</g>
<g font-size="2.1" fill="#505050">
<text x="40" y="57.9">GPIO00</text>
<text x="51.9" y="56.8">2</text>
<text x="51.9" y="59.4">3</text>
<text x="127.3" y="56.8">1</text>
<text x="127.3" y="59.4">2</text>
<text x="40" y="60.5">GPIO01</text>
<text x="40" y="63">GPIO02</text>
<text x="40" y="65.5">GPIO03</text>
<text x="51.9" y="61.9">4</text>
<text x="51.9" y="64.4">5</text>
<text x="127.3" y="61.9">3</text>
<text x="332.5" y="61.9">8</text>
<text x="336.3" y="63">VCC</text>
<text x="346.3" y="65.5">DI/IO[0]</text>
<text x="357.2" y="64.4">5</text>
<text x="40" y="68.1">GPIO04</text>
<text x="40" y="70.6">GPIO05</text>
<text x="51.9" y="67">6</text>
<text x="51.9" y="69.5">7</text>
<text x="332.5" y="67">1</text>
<text x="332.5" y="69.5">6</text>
<text x="336.3" y="68.1">/CS</text>
<text x="336.3" y="70.6">CLK</text>
<text x="343.9" y="70.6">#WP/IO[2]</text>
<text x="345.6" y="68.1">DO/IO[1]</text>
<text x="357.2" y="67">2</text>
<text x="357.2" y="69.5">3</text>
<text x="40" y="73.2">GPIO06</text>
<text x="40" y="75.7">GPIO07</text>
<text x="51.9" y="72.1">8</text>
<text x="51.9" y="74.6">9</text>
<text x="51.9" y="77.1">11</text>
<text x="332.5" y="74.6">4</text>
<text x="336.3" y="75.7">GND</text>
<text x="341.6" y="73.2">#HOLD/IO[3]</text>
<text x="357.2" y="72.1">7</text>
<text x="40" y="78.2">GPIO08</text>
<text x="40" y="80.8">GPIO09</text>
<text x="40" y="83.3">GPIO10</text>
<text x="51.9" y="79.7">12</text>
<text x="51.9" y="82.2">13</text>
<text x="40" y="85.9">GPIO11</text>
<text x="40" y="88.4">GPIO12</text>
<text x="51.9" y="84.7">14</text>
<text x="51.9" y="87.3">15</text>
<text x="51.9" y="89.8">16</text>
<text x="40" y="90.9">GPIO13</text>
<text x="40" y="93.5">GPIO14</text>
<text x="51.9" y="92.4">17</text>
<text x="51.9" y="94.9">18</text>
<text x="40" y="96">GPIO15</text>
<text x="40" y="98.6">GPIO16</text>
<text x="40" y="101.1">GPIO17</text>
<text x="51.9" y="97.4">27</text>
<text x="51.9" y="100">28</text>
<text x="40" y="103.6">GPIO18</text>
<text x="40" y="106.2">GPIO19</text>
<text x="51.9" y="102.5">29</text>
<text x="51.9" y="105.1">30</text>
<text x="51.9" y="107.6">31</text>
<text x="283" y="107.6">26</text>
<text x="40" y="108.7">GPIO20</text>
<text x="40" y="111.3">GPIO21</text>
<text x="40" y="113.8">GPIO22</text>
<text x="51.9" y="110.1">32</text>
<text x="51.9" y="112.7">34</text>
<text x="270.8" y="111.3">TESTEN</text>
<text x="274.2" y="108.7">RUN</text>
<text x="283" y="110.1">19</text>
<text x="40" y="116.3">GPIO23</text>
<text x="40" y="118.9">GPIO24</text>
<text x="51.9" y="115.2">35</text>
<text x="51.9" y="117.8">36</text>
<text x="267.5" y="118.9">QSPI_SS_N</text>
<text x="267.7" y="116.3">QSPI_SCLK</text>
<text x="283" y="115.2">52</text>
<text x="283" y="117.8">56</text>
<text x="33.9" y="124">GPIO26/ADC0</text>
<text x="40" y="121.4">GPIO25</text>
<text x="51.9" y="120.3">37</text>
<text x="51.9" y="122.8">38</text>
<text x="51.9" y="125.4">39</text>
<text x="115.2" y="122.8" transform="rotate(-90 115.2 122.8)">6</text>
<text x="176.2" y="122.8" transform="rotate(-90 176.2 122.8)">4</text>
<text x="223.8" y="125.4">1</text>
<text x="268.7" y="121.4">QSPI_SD0</text>
<text x="268.7" y="124">QSPI_SD1</text>
<text x="283" y="120.3">53</text>
<text x="283" y="122.8">55</text>
<text x="283" y="125.4">54</text>
<text x="33.9" y="126.5">GPIO27/ADC1</text>
<text x="33.9" y="129">GPIO28/ADC2</text>
<text x="33.9" y="131.6">GPIO29/ADC3</text>
<text x="51.9" y="127.9">40</text>
<text x="51.9" y="130.5">41</text>
<text x="111.5" y="127.9">3</text>
<text x="128.6" y="127.9">4</text>
<text x="223.8" y="127.9">2</text>
<text x="223.8" y="130.5">3</text>
<text x="268.7" y="126.5">QSPI_SD2</text>
<text x="268.7" y="129">QSPI_SD3</text>
<text x="283" y="127.9">51</text>
<text x="392.2" y="131.6">1</text>
<text x="115.2" y="134.9" transform="rotate(-90 115.2 134.9)">2</text>
<text x="169.9" y="135.5">6</text>
<text x="182" y="135.5">2</text>
<text x="223.8" y="133">4</text>
<text x="270.4" y="136.7">USB_DN</text>
<text x="270.7" y="134.1">USB_DP</text>
<text x="283" y="133">47</text>
<text x="283" y="135.5">46</text>
<text x="392.2" y="134.1">2</text>
<text x="392.2" y="136.7">3</text>
<text x="176.2" y="140" transform="rotate(-90 176.2 140)">3</text>
<text x="271.6" y="141.7">SWCLK</text>
<text x="283" y="140.6">24</text>
<text x="283" y="143.2">25</text>
<text x="361" y="143.2">1</text>
<text x="392.2" y="139.2">4</text>
<text x="392.2" y="141.7">5</text>
<text x="271.4" y="144.3">SWDIO</text>
<text x="274.9" y="149.4">XIN</text>
<text x="283" y="148.2">20</text>
<text x="361" y="145.7">2</text>
<text x="361" y="148.2">3</text>
<text x="392.2" y="146.8">SH1</text>
<text x="392.2" y="149.4">SH2</text>
<text x="272.9" y="151.9">XOUT</text>
<text x="283" y="150.8">21</text>
<text x="392.2" y="151.9">SH3</text>
<text x="392.2" y="154.4">SH4</text>
<text x="392.2" y="157">SH5</text>
<text x="392.2" y="159.5">SH6</text>
<text x="41" y="171.1">1</text>
<text x="41" y="173.6">3</text>
<text x="51.9" y="171.1">2</text>
<text x="51.9" y="173.6">4</text>
<text x="41" y="176.2">5</text>
<text x="41" y="178.7">7</text>
<text x="51.9" y="176.2">6</text>
<text x="51.9" y="178.7">8</text>
<text x="155.3" y="201.6">3</text>
<text x="155.3" y="206.6">1</text>
<text x="155.3" y="204.1">2</text>
</g>
</svg>
